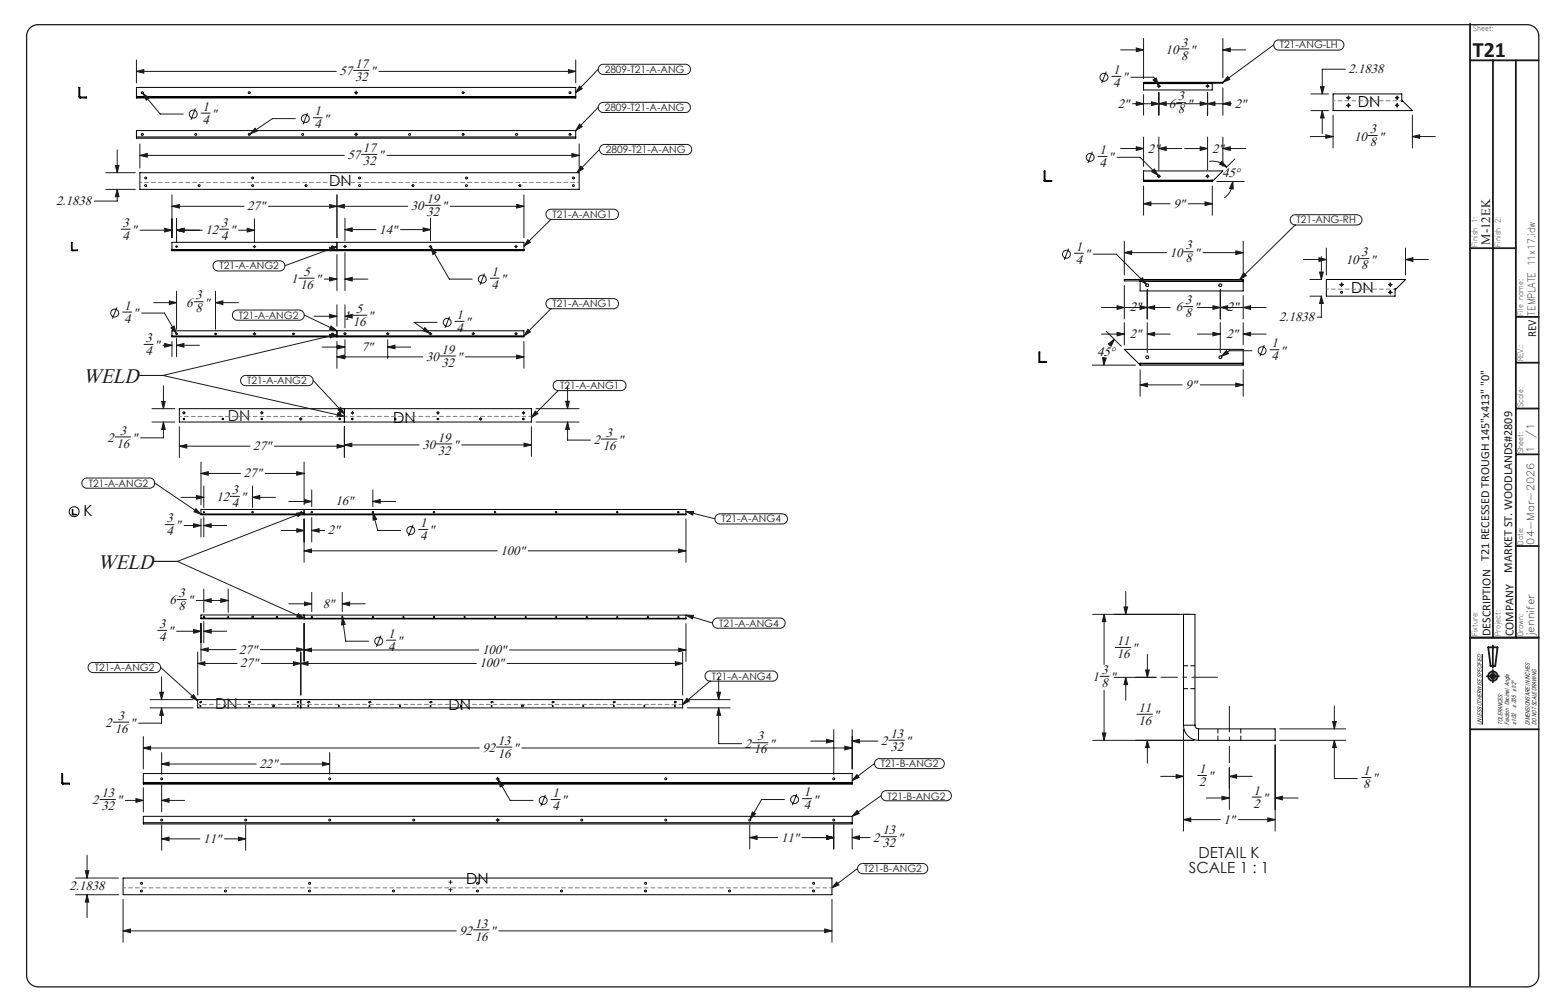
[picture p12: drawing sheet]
<svg xmlns="http://www.w3.org/2000/svg" width="432mm" height="279mm" viewBox="0 0 432 279" stroke-linecap="round" stroke-linejoin="round" font-family="sans-serif">
<g fill="none" stroke="#191924" stroke-width=".28">
<path d="M37.8 19.8l2.1-.5v1zM37.8 16.6v6.4M37.8 19.8h55.4M98 19.5h4.3M105 19.8h54.6M157.6 19.3l2 .5-2 .5zM159.6 16.6v6.4M165.8 19.2l-6.2 6.5M166.3 18.2l.7-.4h22.9a1.41 1.41 0 0 1 1.4 1.4 1.41 1.41 0 0 1-1.4 1.4h-22.7a1.41 1.41 0 0 1-1.3-.9 1.41 1.41 0 0 1 .4-1.5zM306.6 19.9l-1.3 3.1M310.6 13.8h6.3M314.9 13.3l2 .5-2 .5z"/>
<path d="M316.9 10.7v11.1M327 13.5h2.5M338.9 13.8l2.1-.5v1zM338.9 10.7v10.9M338.9 13.8h6.4M353 12.5l-14.1 10.3M353.3 11.5l1-.4h16.8a1.41 1.41 0 0 1 1.4 1.4 1.41 1.41 0 0 1-1.4 1.4h-16.7a1.44 1.44 0 0 1-1.3-.9 1.44 1.44 0 0 1 .2-1.5zM372.8 19.2h-6.3v6.8M38.8 39.9v6.7M39.6 25.9l1.7 1.2-.8 .7zM39.6 25.9l4.8 5.7h6.4M54.2 30.1l-1.3 3.1"/>
<path d="M55.7 31.4h2.5M70.7 35.6l.6 .8-2 .7zM81.8 32.9h-6.3l-6.2 4.2M85.2 31.3l-1.2 3.2M86.8 32.6h2.5M98.2 25.7h.1M98.2 37.3h.1M98.5 25.7h.4M98.5 37.3h.4M98.7 25.2v.1M98.7 25.5v.4M98.7 26.1v.1"/>
<path d="M98.7 36.8h.1M98.7 37v.5M98.7 37.7h.1M99.1 25.7h.1M99.1 37.3h.1M160.5 39.9v6.7M160.6 23.9l.8 .7-1.8 1.1zM160.6 34.4l.8 .7-1.8 1.1zM165.8 29.7l-6.2 6.5M166.3 28.7l.9-.3h22.7a1.41 1.41 0 0 1 1.4 1.4 1.41 1.41 0 0 1-1.4 1.4h-22.7a1.4 1.4 0 0 1-1.3-.9 1.4 1.4 0 0 1 .4-1.6zM308.2 21.2h2.5M313.4 21.4h6.4l1.3 2.2"/>
<path d="M313.9 28.8h13.6M314.9 28.2l2 .6-2 .4zM316.9 26.2v5.7M316.9 38v8.1M319.2 28.2l2 .6-2 .4zM319.6 22.2l.9-.6 .6 2zM320.7 23.9h.1M321 23.9h.4M321.2 28.8l2-.6v1zM321.2 23.4v.1M321.2 23.7v.4M321.2 24.3h.1"/>
<path d="M321.2 25.6v6.3M321.2 38v9.1M321.6 23.9h.1M326.1 28.5h2.5M328.3 28.8h13M332.6 28.2l2.1 .6-2.1 .4zM334.2 23.9h.1M334.5 23.9h.4M334.7 28.8l2-.6v1zM334.7 23.4v.1M334.7 23.7v.4M334.7 24.3h.1"/>
<path d="M334.7 25.6v6.3M334.7 38v9.1M335.1 23.9h.1M338.9 28.8l2.1-.6v1zM338.9 24.3v7.6M338.9 38v8.1M340.3 21.2l.6 .8-2 .8zM363.1 37.9h6.4M363.3 30.7h4.9M363.3 26h4.9M366 24h1l-.5 2zM366.5 30.7l.5 2h-1z"/>
<path d="M366.5 30.7v6.3M367.5 37.4l2 .5-2 .4zM369.5 31.9v9.1M373.2 27.1h.1M373.2 29.2h.1M373.5 27.1h.4M373.5 29.2h.4M373.7 26.6v.1M373.7 26.9v.4M373.7 27.5v.1M373.7 28.7v.1M373.7 29v.4"/>
<path d="M373.7 29.6v.1M374.1 27.1h.1M374.1 29.2h.1M379.2 37.6h2.5M386.7 27.1h.1M386.7 29.2h.1M387 27.1h.4M387 29.2h.4M387.2 26.6v.1M387.2 26.9v.4M387.2 27.5v.1M387.2 28.7v.1"/>
<path d="M387.2 29v.4M387.2 29.6v.1M387.6 27.1h.1M387.6 29.2h.1M391.4 37.9l2.1-.5v.9zM391.4 31.9v9.1M391.4 37.9h6.4M29.3 47.9h8.2M29.3 52.5h8.2M32 45.9h1l-.5 2zM32.5 52.5l.5 2h-1zM32.5 52.5v3.2h-6.4"/>
<path d="M32.5 41.5v6.4M38.8 43.1l2-.6v1.1zM38.8 43.1h56.6M47.7 57.2l2-.5v1zM47.7 57.2h19.9M47.7 54v11.9M74.4 57.2h38.6M91.4 56.7l2 .5-2 .5zM93.4 57.2l2-.5v1zM93.4 54v11.9M100.2 42.8h4.3M107.2 43.1h53.3"/>
<path d="M117.8 56.9h4.3M124.8 57.2h20.4M143.2 56.7l2 .5-2 .5zM145.2 54v11.9M151.7 58.5l.8-.5h17.5a1.41 1.41 0 0 1 1.4 1.4 1.41 1.41 0 0 1-1.4 1.4h-17.3a1.44 1.44 0 0 1-1.3-.8 1.44 1.44 0 0 1 .3-1.5zM158.5 42.5l2 .6-2 .5zM161 46.1l.7 .7-1.8 1.1zM166.2 41.4l-6.3 6.5M166.5 40.5l.9-.5h22.9a1.41 1.41 0 0 1 1.4 1.5 1.41 1.41 0 0 1-1.4 1.4h-22.7a1.44 1.44 0 0 1-1.3-.9 1.44 1.44 0 0 1 .2-1.5zM302.8 42.1l-1.3 3.1M304.3 43.4h2.5M309.6 43.6h6.3l5.1 5"/>
<path d="M310.6 41.2h6.3M314.9 40.7l2 .5-2 .5zM316.9 56.5l2.1-.5v1zM316.9 51.6v8.1M316.9 56.5h7.4M319.9 46.8l1.1 1.8-1.8-1zM320.7 48.9h.1M321 48.9h.4M321.2 41.2l2-.5v1zM321.2 48.4h.1M321.2 48.6v.5M321.2 49.3h.1"/>
<path d="M321.2 41.2h6.3M321.6 48.9h.1M328.3 41.2h6.4M329.3 56.5h6.7M332.6 40.7l2.1 .5-2.1 .5zM334 56l2 .5-2 .5zM334.2 48.9h.1M334.5 48.9h.4M334.7 48.4h.1M334.7 48.6v.5M334.7 49.3h.1M335.1 48.9h.1"/>
<path d="M335.1 44.7h1.1l1.7 .3 2.1 1.3M336 51.6v8.1M337.3 50.3h7.5M338.6 44.7l1.4 1.6-2-.8zM338.9 41.2l2.1-.5v1zM338.9 41.2h6.4M341.7 50.3l.1 2.1-1-.2zM341.7 50.3l-.1 1.1-.6 1.6-1.7 1.9M342.2 44.1l-2.4 2.4M33.5 63.5h2.6M38.8 63.8h8.9M45.6 63.3l2.1 .5-2.1 .5z"/>
<path d="M48.9 63.8l2.1-.5v1zM48.9 60.6v6.5M48.9 63.8h7.2M59.4 72.7l.9-.4h17.2a1.41 1.41 0 0 1 1.5 1.4 1.41 1.41 0 0 1-1.5 1.4h-17.1a1.43 1.43 0 0 1-1.3-.8 1.43 1.43 0 0 1 .3-1.6zM60.9 63.5h2.5M66.1 63.8h4.4M68.5 63.3l2 .5-2 .5zM70.1 68.3h.1M70.3 68.3h.4M70.5 60.6v6.5M70.5 68h.1M70.5 68.2v.3"/>
<path d="M70.5 68.7h.1M70.9 68.3h.1M82.8 77.1h4.3M89.9 77.4h3.5M91.3 68.6l2.1-.3-1.7 1.2zM91.4 76.9l2 .5-2 .5zM93.4 68.3l-14.4 5.4M93.4 70.6v9.9M95.2 68.3h.1M95.4 68.3h.4M95.6 77.4l2-.5v1zM95.6 63.6l2-.5v1.1z"/>
<path d="M95.6 60.5v6.2M95.6 68h.1M95.6 68.2v.3M95.6 68.7h.1M95.6 70v10.5M95.6 77.4h6.4M95.6 63.6h8.6M95.9 68.3h.1M111 63.6h8.3M117.3 63.1l2 .5-2 .6zM118.9 68.3h.1M119.1 68.3h.4"/>
<path d="M119.3 60.5v6.2M119.3 68h.1M119.3 68.2v.3M119.3 68.7h.1M119.4 68.5l1.5 1.5-.9 .6zM119.4 68.5l5.1 8.9h6.4M119.6 68.3h.1M134.3 75.8l-1.3 3.2M135.9 77.1h2.5M142.6 68.3h.1M142.8 68.3h.4M143 68h.1"/>
<path d="M143 68.2v.3M143 68.7h.1M143.3 68.3h.1M146.3 66.5l.7 .7-1.8 1zM152.7 60.8l-7.5 7.4M296.2 68.9l-1.2 3.1M297.7 70.2h2.6M303 70.4h6.4l8.3 8.4M311.6 70l2.1-.5v1.1zM311.6 66.9v9.3M311.6 79.1v9.3M311.6 70h11.7"/>
<path d="M315.9 77.7l.7-.7 1.1 1.8zM328.1 69.8h2.6M333.4 70h11.2M342.5 69.5l2.1 .5-2.1 .6zM344.6 66.9v9.7M344.7 75.7l.7 .7-1.8 1.1zM357.9 60l1.1-.5h17.1a1.43 1.43 0 0 1 1.4 1.4 1.43 1.43 0 0 1-1.4 1.5h-17.1a1.42 1.42 0 0 1-1.3-.9 1.42 1.42 0 0 1 .2-1.5zM359 62.3l-15.4 15.2M361.2 71.9h6.4M363 77.5h3.3M365.5 71.4l2.1 .5-2.1 .6zM365.7 75.4h1l-.5 2.1z"/>
<path d="M366.2 71.1v6.4M367.6 68.8v7.4M371.3 78.9h.1M371.6 78.9h.4M371.8 78.4v.1M371.8 78.7v.4M371.8 79.3v.1M372.3 78.9h.1M376.9 71.7h2.5M384.8 78.9h.1M385.1 78.9h.4M385.3 78.4v.1"/>
<path d="M385.3 78.7v.4M385.3 79.3v.1M385.7 78.9h.1M389.5 71.9l2.1-.5v1.1zM389.5 68.8v7.4M389.5 71.9h6.4M32.4 85.2l-1.2 3.1M34 86.5h2.5M39.2 86.8h6.4l3.2 5.6M39.9 95.5h2.5M42.6 83.9h6.3M45.2 95.7h2.5"/>
<path d="M45.6 95.2l2.1 .5-2.1 .5zM46.9 83.4l2 .5-2 .5zM47.4 90.9l.9-.6 .5 2.1zM47.7 94.7v4.2M48.9 95.7l2.1-.5v1zM48.9 80.7v10.6M48.9 93.8v5.1M48.9 95.7h6.4M53.8 83.6h2.5M59.7 83.9l2.1-.5v1zM59.7 80.7v10.6M59.7 83.9h6.4"/>
<path d="M64.9 86.3l.9-.4h17.1a1.41 1.41 0 0 1 1.4 1.4 1.41 1.41 0 0 1-1.4 1.5h-17.1a1.4 1.4 0 0 1-1.3-.9 1.4 1.4 0 0 1 .4-1.6zM70.1 92.5h.1M70.3 92.5h.4M70.5 92.2h.1M70.5 92.4v.3M70.5 92.9h.1M70.9 92.5h.1M84.3 87.3l9.1 4.4M87 87.7h6.4M89.3 96.2h6.3M91.3 92.7h2.1l-1.9 1zM91.4 87.1l2 .6-2 .5z"/>
<path d="M91.8 90.3l1.6 1.4-2.1-.4zM93.4 98.9l2-.5v1zM93.4 84.5v5.9M93.4 94.7v7.4M93.4 98.9h23.8M93.4 92.7l-48.2 11.4M93.6 95.7l2 .5-2 .5zM95.2 92.5h.1M95.4 92.5h.4M95.6 87.7l2-.6v1.1zM95.6 87.7h.1M95.6 84.5v6.4"/>
<path d="M95.6 92.1v.1M95.6 92.4v.3M95.6 92.9h.1M95.6 94.2v5.2M95.9 92.5h.1M97.4 87.4h4.3M107.1 92.5h.1M107.3 92.5h.3M107.5 96.2l2-.5v1zM107.5 92.1v.1M107.5 92.4v.3M107.5 92.9h.1"/>
<path d="M107.5 94.2v5.2M107.5 96.2h6.3M107.8 92.5h.1M117.8 90.8l1.3 1.6-1.9-.7zM118.9 92.5h.1M119.1 92.5h.4M119.3 92.1v.1M119.3 92.4v.3M119.3 92.9h.1M119.6 92.5h.1M121.1 89.4h-6.3l4.3 3M122 98.7h4.3"/>
<path d="M124.6 87.8l-1.3 3.1M126.1 89.1h2.6M129 98.9h16.2M130.8 92.5h.1M131 92.5h.3M131.2 92.1v.1M131.2 92.4v.3M131.2 92.9h.1M131.5 92.5h.1M142.6 92.5h.1M142.8 92.5h.4M143 92.1v.1"/>
<path d="M143 92.4v.3M143 92.9h.1M143.2 98.4l2 .5-2 .5zM143.3 92.5h.1M145.2 94.7v7.4M146.3 91.3l.7 .7-1.8 1.1zM151.8 83.1l.7-.3h17.5a1.41 1.41 0 0 1 1.4 1.4 1.41 1.41 0 0 1-1.4 1.4h-17.3a1.43 1.43 0 0 1-1.3-.9 1.43 1.43 0 0 1 .4-1.6zM152.7 85.5l-7.5 7.6M305.3 92.6h6.3M305.3 85.2h19M305.6 99.1l1 .1-.7 2zM306 99.6l-.1 1.6"/>
<path d="M306.6 91.8l4.1 4.2M307.2 95.3l1.7-1.2-1 1.9zM308.9 94.1l-1.4 1.6M309.6 92.1l2 .5-2 .5zM309.6 84.7l2 .5-2 .6zM311.6 89.4v6.2M315.9 84.7l2.1 .5-2.1 .6zM318 92.6l2-.5v1zM318 85.2l2-.5v1.1zM318 92.6h6.3M318 80.3v8.1M318 89.4v8.4"/>
<path d="M328 85h2.6M331.9 92.6h6.3M331.9 85.2h19M336.2 92.1l2 .5-2 .5zM336.2 84.7l2 .5-2 .6zM338.2 85.2l2.1-.5v1.1zM338.2 80.3v8.1M338.2 89.4v8.4M339.9 97.2l.6 .8-2 .8zM344.6 92.6l2-.5v1zM344.6 85.2l2-.5v1.1zM344.6 81.9v6.5"/>
<path d="M344.6 89.4v6.2M344.6 92.6h6.3M347 97.2h-6.4l-2.1 1.6M350.4 95.6l-1.2 3.2M352 96.9h2.5M363 82.1h3.3M366.2 82.1l.5 2h-1zM366.2 82.1v5.8h-1.1M384.8 81h.1M385.1 81h.4M385.3 80.5v.1M385.3 80.8v.4"/>
<path d="M385.3 81.5h.1M385.7 81h.1M38.8 104.1h6.4M42.1 113.3h6.3M42.1 117h6.3M44.8 111.3h1l-.5 2zM45.2 104.1l50.3 11.3M45.3 117l.5 2h-1zM45.3 117v4.4h-6.4M45.3 106.9v6.4M49.7 118.3v8.6M50.6 114.4h.1"/>
<path d="M50.8 114.4h.4M51 114.1h.1M51 114.3v.3M51 114.8h.1M51.3 114.4h.1M67.1 104.4l.8-.3h17.5a1.41 1.41 0 0 1 1.4 1.4 1.41 1.41 0 0 1-1.4 1.4h-17.3a1.43 1.43 0 0 1-1.3-.9 1.43 1.43 0 0 1 .3-1.6zM72.2 114.4h.1M72.4 114.4h.3M72.6 114.1h.1M72.6 114.3v.3M72.6 114.8h.1M72.9 114.4h.1"/>
<path d="M83 116.1h.1M83.2 116.1h.3M83.4 115.7v.1M83.4 116v.3M83.4 116.5h.1M83.7 116.1h.1M86.8 105.4l8.6 9.3M93.6 114.5l1.9 .9-2.1 .1zM93.7 113.6l.7-.7 1 1.8zM93.8 114.4h.1M94 114.4h.3M94.2 114.1h.1"/>
<path d="M94.2 114.3v.3M94.2 114.8h.1M94.5 114.4h.1M95.4 118.3v8.6M95.5 118.3v8.2M97.3 114.4h.1M97.5 114.4h.3M97.7 114.1h.1M97.7 114.3v.3M97.7 114.8h.1M98 114.4h.1M121 114.4h.1"/>
<path d="M121.2 114.4h.3M121.4 114.1h.1M121.4 114.3v.3M121.4 114.8h.1M121.7 114.4h.1M132.9 116.1h.1M133.1 116.1h.3M133.2 115.7v.1M133.2 116v.3M133.2 116.5h.1M133.6 116.1h.1M144.7 114.4h.1"/>
<path d="M144.9 114.4h.3M145.1 114.1h.1M145.1 114.3v.3M145.1 114.8h.1M145.4 114.4h.1M147.3 118.3v8.2M148.3 113.9l.8 .8-1.8 1zM148.6 113.3h11.9M148.6 117h11.9M153.8 105.8l.8-.4h17.5a1.41 1.41 0 0 1 1.4 1.5 1.41 1.41 0 0 1-1.4 1.4h-17.4a1.41 1.41 0 0 1-1.3-.9 1.41 1.41 0 0 1 .4-1.6zM154.7 108.2l-7.4 7.5M156.8 111.2h1l-.5 2.1z"/>
<path d="M157.3 117l.5 2h-1zM157.3 117v5h6.4M157.3 106.9v6.4M302.7 101.2h12M316 106.7l2-.5v1zM316 102.5v7.4M316 106.7h11.6M332.6 106.7h12M342.5 106.2l2.1 .5-2.1 .5zM344.6 102.5v7.4M23 133l.9-.5h17.6a1.41 1.41 0 0 1 1.4 1.4 1.41 1.41 0 0 1-1.4 1.4h-17.4a1.4 1.4 0 0 1-1.3-.8 1.4 1.4 0 0 1 .2-1.5zM31.9 121.1h4.3"/>
<path d="M42.9 133.9l12.8 8.7M49.7 123.7l2.1-.5v1zM49.7 123.7h19.6M50.1 137.9h6.4M54.5 137.3l2 .6-2 .5zM55.7 131.2l2-.5v1zM55.7 128.1v11.8M55.7 131.2h11M56.5 134.7v6M63.9 137.6h2.5M70 137.9l2-.6v1.1zM70 134.7v6"/>
<path d="M70 137.9h6.3M73.5 131.2h10.8M76.1 123.7h19.3M80 139h6.4M82.2 130.7l2.1 .5-2.1 .5zM84.3 128.1v11.8M84.4 138.5l2 .5-2 .5zM86.4 135.8v4.6M93.4 123.2l2 .5-2 .5zM95.5 123.3l2-.5v1zM95.5 123.3h20.7M103.3 139l2.1-.5v1z"/>
<path d="M103.3 135.8v4.6M103.3 139h6.4M121 123h4.3M128 123.3h19.3M145.2 122.8l2.1 .5-2.1 .5zM166.7 121.7h4.3M42.8 155.6h6.4M45.8 145.4h2.5M49.2 155.6l35.1 15.8M51 145.7h4.7M53.7 145.2l2 .5-2 .5zM54.3 141l1.4 1.6-2-.7z"/>
<path d="M55.7 143.8v5M56.5 145.7l2-.5v1zM56.5 143.2v5.6M56.5 145.7h6.3M69.7 142h.1M69.9 142h.2M70 141.7h.1M70 141.9v.2M70 142.2h.1M70.2 142h.1M77.9 147h6.4M82.2 142.2l2.1-.2-1.7 1.2z"/>
<path d="M82.3 146.5l2 .5-2 .5zM84.3 152.7l2-.5v1zM84.3 143.8v12.1M84.3 152.7h53.5M84.3 142l-35.1 13.6M86.1 142h.1M86.3 142h.2M86.4 147l2-.5v1zM86.4 141.7h.1M86.4 141.9v.2M86.4 142.2h.1M86.4 143.5v6.7"/>
<path d="M86.4 147h3.6M86.6 142h.1M103.1 142h.1M103.2 142h.2M103.3 141.7h.1M103.3 141.9v.2M103.3 142.2h.1M103.4 142.1l1 1.8-1 .3zM103.4 142.1l1.3 4.9h6.4M103.5 142h.1M114.5 145.5l-1.3 3.1M116 146.8h2.6"/>
<path d="M120 142h.1M120.2 142h.2M120.3 141.7h.1M120.3 141.9v.2M120.3 142.2h.1M120.5 142h.1M136.9 142h.1M137.1 142h.2M137.2 141.7h.1M137.2 141.9v.2M137.2 142.2h.1M137.4 142h.1"/>
<path d="M146.4 152.7h43.7M153.9 142h.1M154 142h.2M154.1 141.7h.1M154.1 141.9v.2M154.1 142.2h.1M154.3 142h.1M170.8 142h.1M171 142h.2M171.1 141.7h.1M171.1 141.9v.2M171.1 142.2h.1"/>
<path d="M171.3 142h.1M187.7 142h.1M187.9 142h.2M188 141.7h.1M188 141.9v.2M188 142.2h.1M188.1 152.2l2 .5-2 .5zM188.2 142h.1M190.1 141.8h2.1l-.2 1zM190.1 141.8l8 2M190.1 143.8v12.1M198.5 142.9l1-.5h17.3a1.41 1.41 0 0 1 1.4 1.4 1.41 1.41 0 0 1-1.4 1.4h-17.3a1.41 1.41 0 0 1-1.2-.8 1.41 1.41 0 0 1 .2-1.5z"/>
<path d="M43.7 174.7h2.5M49 175h6.7M49.1 166.2h2.5M53.7 174.5l2 .5-2 .5zM54.4 166.4h8.9M55.7 172.8v10.4M56.5 175l2-.5v1zM56.5 166.4l2-.5v1.1zM56.5 163.3v6.4M56.5 172.3v5.9M56.5 175h6.3M61.2 165.9l2.1 .5-2.1 .6z"/>
<path d="M63.3 163.3v6.4M69.7 171h.1M69.9 171h.2M70 170.8h.1M70 170.9v.2M70 171.2h.1M70.2 171h.1M80 167.4h6.4M82.2 179.6l2.1 .5-2.1 .5zM82.7 170.1l1.6 1.3-2.1-.4zM84.3 172.8v10.5M84.4 166.9l2 .5-2 .5z"/>
<path d="M86.4 164.2v5.3M94.9 167.4l2-.5v1zM94.9 164.2v5.3M94.9 167.4h6.3M94.9 171.1l.8 2-1 .1zM94.9 171.1l.9 6.6h6.4M105.6 176.1l-1.3 3.2M107.1 177.4h2.6M188.1 179.7l2 .5-2 .5zM190.1 170.5l2.1 .1-.3 1zM190.1 170.5l7.4 2.2M190.1 172.8v10.5"/>
<path d="M197.8 171.8l.9-.5h17.5a1.41 1.41 0 0 1 1.4 1.4 1.41 1.41 0 0 1-1.4 1.4h-17.3a1.43 1.43 0 0 1-1.3-.8 1.43 1.43 0 0 1 .2-1.5zM302.8 170.3h27.1M306 170.3l.5 2h-1zM306 170.3v13.9M309.1 179.5h4.3M311.5 168.2h1l-.5 2.1zM312 163.9v6.4M24.8 184.1l.8-.5h17.5a1.41 1.41 0 0 1 1.4 1.4 1.41 1.41 0 0 1-1.4 1.4h-17.3a1.42 1.42 0 0 1-1.3-.8 1.42 1.42 0 0 1 .3-1.5zM41.6 193.9h11.9M41.6 196.2h11.9M44.3 191.9h1l-.5 2zM44.5 185l10.3 9.2"/>
<path d="M44.8 196.2l.5 2.1h-1zM44.8 196.2v4.2h-6.4M44.8 187.6v6.3M53.6 192.5l1.2 1.7-1.9-.9zM54.8 183.9l2-.5v1zM54.8 183.9h10.9M54.8 180.7v12M55.3 194.6h.1M55.5 194.6h.2M55.6 194.4h.1M55.6 194.5v.2M55.6 194.8v.1"/>
<path d="M55.7 180.1l2-.5v1zM55.7 180.1h9.7M55.8 194.6h.1M68.8 194.6h.1M69 194.6h.2M69.1 194.4h.1M69.1 194.5v.2M69.1 194.8v.1M69.3 194.6h.1M72.2 180.1h12.1M72.5 183.9h59.5M75.6 195.7h.1"/>
<path d="M75.7 195.7h.2M75.8 195.4v.1M75.8 195.6v.2M75.8 195.9h.1M76 195.7h.1M81.3 183.4l2.1 .5-2.1 .5zM82.3 194.6h.1M82.4 194.6h.3M82.5 194.4h.1M82.5 194.5v.2M82.5 194.8v.1M82.8 194.6h.1"/>
<path d="M83.4 183.9l2-.5v1zM83.4 180.7v12M84.3 180.2l2-.5v1zM84.3 180.2h48.4M85.2 194.6h.1M85.4 194.6h.2M85.5 194.4h.1M85.5 194.5v.2M85.5 194.8v.1M85.7 194.6h.1M102.2 194.6h.1M102.3 194.6h.2"/>
<path d="M102.4 194.4h.1M102.4 194.5v.2M102.4 194.8v.1M102.6 194.6h.1M119.1 194.6h.1M119.2 194.6h.3M119.3 194.4h.1M119.3 194.5v.2M119.3 194.8v.1M119.6 194.6h.1M136 194.6h.1M136.2 194.6h.2"/>
<path d="M136.3 194.4h.1M136.3 194.5v.2M136.3 194.8v.1M136.5 194.6h.1M140.5 183.9h48.7M141.2 180.2h48.9M144.5 195.7h.1M144.6 195.7h.3M144.7 195.5h.1M144.7 195.6v.2M144.7 195.9h.1M145 195.7h.1"/>
<path d="M153 194.6h.1M153.1 194.6h.2M153.2 194.4h.1M153.2 194.5v.2M153.2 194.8v.1M153.4 194.6h.1M169.9 194.6h.1M170 194.6h.3M170.1 194.4h.1M170.1 194.5v.2M170.1 194.8v.1M170.4 194.6h.1"/>
<path d="M186.8 194.6h.1M187 194.6h.2M187.1 194.4h.1M187.1 194.5v.2M187.1 194.8v.1M187.1 183.4l2.1 .5-2.1 .5zM187.3 194.6h.1M189.2 180.7v12M190.4 193.6l.7 .7-1.9 1zM190.5 193.9h11.9M190.5 196.2h11.9M195.8 186.4l.8-.4h17.5a1.41 1.41 0 0 1 1.4 1.4 1.41 1.41 0 0 1-1.4 1.4h-17.3a1.42 1.42 0 0 1-1.3-.8 1.42 1.42 0 0 1 .3-1.6z"/>
<path d="M196.8 188.8l-7.6 6.5M198.7 191.9h1l-.5 2zM199.2 196.2l.5 2.1h-1zM199.2 196.2v9.9h6.3M199.2 187.6v6.3M304.9 187.5h2.5M306 191.3v13.9M308.8 187.7h11.6M312 187.7l.5 2.1h-1zM312 187.7v6.4M315.1 198h4.3M317.5 185.7h1l-.5 2z"/>
<path d="M318 181.4v6.3M369.3 200h1l-.5 2zM369.8 195.7v6.3M410.9 181.2v19.7M31.4 200.2h4.3M39.7 207.3l2-.5v1.1zM39.7 204.2v8.9M39.7 218.3v6.7M39.7 207.3h93.1M44.8 211.8l2-.6v1.1zM44.8 208.6v6M44.8 217.2v7.8"/>
<path d="M44.8 211.8h26.2M77.8 211.8h13.6M89.4 211.2l2 .6-2 .5zM91.4 208.6v6M137.5 215.9h.1M137.6 207.1h4.3M137.7 215.9h.4M137.9 215.4v.1M137.9 215.7v.4M137.9 216.3v.1M138.1 216.1l1.4 1.5-.9 .5zM138.1 216.1l3.3 5.8h6.3"/>
<path d="M138.4 215.9h.1M144.6 207.3h91.6M208.6 205.9h4.3M224.7 205.4h6.4M229.1 204.9l2 .5-2 .6zM231.1 202.2v12.4M234.1 206.8l2.1 .5-2.1 .6zM236.2 205.4l2-.5v1.1zM236.2 202.2v10.9M236.2 205.4h7.1M237.5 214.7l.6 .8-1.9 .8zM242.4 211.6l-6.2 4.7"/>
<path d="M242.8 210.7l.8-.4h16.7a1.38 1.38 0 0 1 1.4 1.4 1.38 1.38 0 0 1-1.4 1.3h-16.6a1.38 1.38 0 0 1-1.2-.8 1.38 1.38 0 0 1 .3-1.5zM244.6 219.6l.9-.5h16.8a1.41 1.41 0 0 1 1.4 1.5 1.41 1.41 0 0 1-1.4 1.4h-16.7a1.44 1.44 0 0 1-1.2-.9 1.44 1.44 0 0 1 .2-1.5zM246.3 205.2h4.3M302.8 205.2h28.1M305.5 203.2h1l-.5 2zM318 205.2l.5 2h-1zM318 205.2v6.4M321.7 215.2h6.3M326 214.7l2 .5-2 .5zM328 202.3v28.1M331.9 214.9h2.5M340.7 215.2l2-.5v1z"/>
<path d="M340.7 212.8v11.6M340.7 215.2h6.4M353.4 206.5v23.9M354.7 205.2h18.3M354.7 202h18.3M369.8 205.2l.5 2h-1zM369.8 205.2v10.6h6.4M377.4 215.5h2.6M24.1 237v6.4M27.7 221.6h4.3M34.7 221.9h5M37.7 221.4l2 .5-2 .5z"/>
<path d="M44.8 221.9l2-.5v1zM44.8 232.5l2-.5v1zM44.8 228.6v7.1M44.8 221.9h6.4M44.8 232.5h10.6M62.2 232.5h5.9M66.1 232l2 .5-2 .5zM68.1 228.6v7.1M137.5 227.3h.1M137.7 227.3h.4M137.9 226.8v.1M137.9 227.1v.4"/>
<path d="M137.9 227.8h.1M138.4 227.3h.1M151.2 220.3l-1.3 3.1M152.7 221.6h2.6M207.8 232.2l2-.5v1zM207.8 232.2h7.7M207.8 228.6v6.7M208.5 225.1l.9 .5-1.5 1.5zM217.4 221.6h-6.3l-3.2 5.5M220.8 220.1l-1.2 3.1M222.3 232.2h8.8M222.4 221.4h2.5"/>
<path d="M229.1 231.7l2 .5-2 .5zM231.1 228.6v6.7M236.2 232.2l2-.5v1zM236.2 229.7v5.6M236.2 232.2h4.9M237.5 224.6l.6 .9-1.9 .8zM238 239.8l.9-.4h16.8a1.41 1.41 0 0 1 1.4 1.4 1.41 1.41 0 0 1-1.4 1.4h-16.6a1.43 1.43 0 0 1-1.3-.9 1.43 1.43 0 0 1 .2-1.5zM244.2 231.9h4.3M244.2 220.5l-8 5.8M328 227.2l2-.5v1zM328 227.2h10.2M334.4 221.2h6.3"/>
<path d="M338.7 220.7l2 .5-2 .5zM343.2 227.2h10.2M347 220.9h2.6M351.4 226.7l2 .5-2 .5zM353.4 221.2l2-.5v1zM353.4 221.2h6.4M21 243.4h11.8M21 248h11.8M23.6 241.4h1l-.5 2zM24.1 248l.5 2h-1zM24.1 248v6.4M34.1 258l2.1-.5v1z"/>
<path d="M34.1 249.3v11.9M34.1 258h92.3M124.4 246.6h.1M124.4 244.5h.1M124.6 246.6h.5M124.6 244.5h.5M124.8 244.1h.1M124.8 244.3v.4M124.8 244.9v.1M124.8 246.2h.1M124.8 246.4v.4M124.8 247.1h.1"/>
<path d="M125.3 246.6h.1M125.3 244.5h.1M131.2 257.7h4.3M138.3 258h92.3M228.6 257.5l2 .5-2 .5zM230.6 249.3v11.9M231.9 244.5l.6 .8-1.9 .8zM237.7 240.7l-7.1 5.4"/>
<circle cx="53.5" cy="31.6" r="1.1"/>
<circle cx="84.6" cy="32.9" r="1.1"/>
<circle cx="306" cy="21.4" r="1.09"/>
<circle cx="302.1" cy="43.6" r="1.1"/>
<circle cx="133.7" cy="77.4" r="1.1"/>
<circle cx="295.6" cy="70.5" r="1.09"/>
<circle cx="31.8" cy="86.8" r="1.09"/>
<circle cx="123.9" cy="89.3" r="1.09"/>
<circle cx="349.8" cy="97.2" r="1.1"/>
<circle cx="113.8" cy="147" r="1.09"/>
<circle cx="105" cy="177.7" r="1.09"/>
<circle cx="150.5" cy="221.9" r="1.09"/>
<circle cx="220.2" cy="221.6" r="1.09"/>
</g>
<path d="M8.2 7.9l.8-.7 1.3-.4h413a3.2 3.2 0 0 1 3.2 3.2v260.4a3.2 3.2 0 0 1-3.2 3.1h-412.8a3.2 3.2 0 0 1-3.1-3.1v-260.6l.4-1.3z" fill="none" stroke="#191924" stroke-width=".35"/>
<g fill="none" stroke="#191924" stroke-width=".5">
<path d="M407.4 6.6v266.7M407.4 16.7h19.1M413.8 16.7v160M420.1 16.7v160M407.4 68.8h12.7M420.1 87.8h6.4M420.1 113.2h6.4M420.1 100.5h6.4M420.1 125.9h6.4M420.1 151.3h6.4M407.4 176.7h19.1M412.5 179.4h2.5l-.6 5.2h-1.3z"/>
<path d="M413.7 178.9v6.2M412.1 187.4h3.3M413.7 185.7v3.4M407.4 202.1h19.1"/>
<circle cx="413.8" cy="187.4" r="1.29"/>
<circle cx="413.8" cy="187.4" r=".65"/>
</g>
<g fill="none" stroke="#000" stroke-width=".28">
<path d="M21.9 26.8l.3 .4M21.9 26.8h.2M21.9 26.8v-2.6h.2v2.6M22.1 26.8l.1 .1M22.2 26.9v.3M22.2 26.9h1.8v.3h-1.8M37.8 26.8v.1M37.8 38v.3h121.8v-.3M37.8 26.9h121.8M37.8 26.9v.3h121.8v-.3M37.8 26.8h121.8M37.8 26.8v-2.6h121.8v2.6"/>
<path d="M37.8 38v-1.8h121.8v1.8M37.8 38h121.8M159.6 26.8v.1M316.9 23.1v.1M316.9 22.8h22v.3h-22zM316.9 23.2v1.7h19.1v-1.7M316.9 23.2h19.1M336 23.1v.1M369.5 26h19v2.1v-.3l2.9 2.9h-21.9zM38.8 47.9h121.7v4.6h-121.7zM289.6 50h-.2l.3 .3M289.6 50h.1"/>
<path d="M289.6 50v-2.6h-.2v2.9h.2M289.7 50v.3M289.7 50h1.8v.3h-1.8M316.9 50h.1M316.9 47.4h22l-2.9 2.9v-.3h-19.1zM316.9 50h19.1M316.9 50v.3h19.1v-.3M336 50h.1M19.8 69.2l.3 .3M19.8 69.2v-2h.2v2M19.8 69.2h.2M20 69.2l.1 .1"/>
<path d="M20.1 69.3v.2M20.1 69.3h1.4v.2h-1.4M93.4 69.2v.1M93.4 67.2v2.3M145.2 69.2v.1M145.2 69.2l-97.5 .1h97.5M145.2 69.2v-2h-97.5v2.3h97.5v-.2M311.6 77.5h33v.4h-33zM316 77.9v.1M316 78v2.6h28.6v-2.6M316 78h28.6M344.6 77.9v.1"/>
<path d="M367.6 77.5h21.9l-2.8 2.8-.1-.3v2.1h-19zM93.4 91.7v1.7M145.2 93.1v.3h-97.5v-.3M145.2 93.1v-1.4h-97.5v1.4M145.2 93.1h-97.5M287.9 97.6h.3v2.8h-.3zM49.7 113.3h97.6v3.7h-97.6zM95.4 113.3v3.7M95.5 113.3v3.7M288.1 100.4l.2 .1M288.2 100.1l.1 .1M288.3 100.2h1.8v.3h-1.8"/>
<path d="M288.3 100.2v.3M315.9 100.7l.1 .5h28.6v-.4M315.9 100.7h28.7M316 100.7v.1h28.6M344.6 100.7v.1M344.6 100.7v-3.9h-33l4.3 4.3M20 142.5l.2 .2M20 142.5v-1.3h.2v1.5M20 142.5l1.1 .1v.1h-.9M55.7 142.5v.1M55.7 142.5h134.4M55.7 141.2h134.4v1.5h-134.4z"/>
<path d="M84.3 142.5v.1M84.3 141.2v1.5M190.1 142.5v.1M55.7 171.3v.2h28.6v-.2M55.7 171.3v-.8h28.6v.9M55.7 171.3l134.4 .1M84.3 171.4v.2h105.8v-.2M84.3 170.5h105.8v.9M54.8 193.9h134.4v2.3h-134.4zM83.4 193.9v2.3M17.1 217l.4 .3M17.1 217h.3"/>
<path d="M17.1 217v-2.6h.3v2.6M17.4 217l.1 .1M17.5 217.1v.2M17.5 217.1h1.7v.2h-1.7M39.7 217v.1M39.7 217h196.5M39.7 217v-2.6h196.5v2.6M39.7 217.1h196.5M39.7 217.1v.2h196.5v-.2M236.2 217v.1M328 201a4.2 4.2 0 0 0 4.2 4.2M328 201h3.2"/>
<path d="M328 201v-30.7h3.2v30.7M331.2 201a1.02 1.02 0 0 0 1 1M332.2 202v3.2M332.2 202h21.2v3.2h-21.2M39.7 228v.4h196.5v-.4M39.7 228v-1.7h196.5v1.7M39.7 228h196.5M34.1 243.4h196.5v4.6h-196.5z"/>
<circle cx="39.4" cy="25.7" r=".26"/>
<circle cx="39.4" cy="37.3" r=".26"/>
<circle cx="54.2" cy="37.3" r=".26"/>
<circle cx="69.1" cy="25.7" r=".26"/>
<circle cx="69.1" cy="37.3" r=".26"/>
<circle cx="83.9" cy="37.3" r=".26"/>
<circle cx="98.7" cy="25.7" r=".26"/>
<circle cx="98.7" cy="37.3" r=".26"/>
<circle cx="113.5" cy="37.3" r=".26"/>
<circle cx="128.3" cy="25.7" r=".26"/>
<circle cx="128.3" cy="37.3" r=".26"/>
<circle cx="143.1" cy="37.3" r=".26"/>
<circle cx="158" cy="25.7" r=".26"/>
<circle cx="158" cy="37.3" r=".26"/>
<circle cx="321.2" cy="23.9" r=".26"/>
<circle cx="334.7" cy="23.9" r=".26"/>
<circle cx="373.7" cy="27.1" r=".26"/>
<circle cx="373.7" cy="29.2" r=".26"/>
<circle cx="387.2" cy="27.1" r=".26"/>
<circle cx="387.2" cy="29.2" r=".26"/>
<circle cx="40.4" cy="51.5" r=".26"/>
<circle cx="40.4" cy="49.3" r=".26"/>
<circle cx="55.2" cy="51.5" r=".26"/>
<circle cx="70" cy="51.5" r=".26"/>
<circle cx="70" cy="49.3" r=".26"/>
<circle cx="84.8" cy="51.5" r=".26"/>
<circle cx="99.6" cy="51.5" r=".26"/>
<circle cx="99.6" cy="49.3" r=".26"/>
<circle cx="114.5" cy="51.5" r=".26"/>
<circle cx="129.3" cy="51.5" r=".26"/>
<circle cx="129.3" cy="49.3" r=".26"/>
<circle cx="144.1" cy="51.5" r=".26"/>
<circle cx="158.9" cy="51.5" r=".26"/>
<circle cx="158.9" cy="49.3" r=".26"/>
<circle cx="321.2" cy="48.9" r=".26"/>
<circle cx="334.7" cy="48.9" r=".27"/>
<circle cx="48.9" cy="68.4" r=".22"/>
<circle cx="70.5" cy="68.4" r=".22"/>
<circle cx="92.1" cy="68.4" r=".22"/>
<circle cx="95.6" cy="68.4" r=".22"/>
<circle cx="119.3" cy="68.4" r=".22"/>
<circle cx="143" cy="68.4" r=".22"/>
<circle cx="318" cy="79" r=".39"/>
<circle cx="338.2" cy="79.1" r=".38"/>
<circle cx="371.8" cy="78.9" r=".26"/>
<circle cx="385.3" cy="78.9" r=".26"/>
<circle cx="48.9" cy="92.6" r=".22"/>
<circle cx="59.7" cy="92.6" r=".22"/>
<circle cx="70.5" cy="92.6" r=".22"/>
<circle cx="81.3" cy="92.6" r=".22"/>
<circle cx="92.1" cy="92.6" r=".22"/>
<circle cx="95.6" cy="92.5" r=".22"/>
<circle cx="107.5" cy="92.5" r=".22"/>
<circle cx="119.3" cy="92.5" r=".22"/>
<circle cx="131.2" cy="92.5" r=".22"/>
<circle cx="143" cy="92.5" r=".22"/>
<circle cx="318" cy="99" r=".39"/>
<circle cx="338.2" cy="99" r=".39"/>
<circle cx="371.8" cy="81" r=".28"/>
<circle cx="385.3" cy="81" r=".27"/>
<circle cx="51" cy="116.1" r=".21"/>
<circle cx="51" cy="114.4" r=".21"/>
<circle cx="61.8" cy="116.1" r=".21"/>
<circle cx="72.6" cy="116.1" r=".21"/>
<circle cx="72.6" cy="114.4" r=".21"/>
<circle cx="83.4" cy="116.1" r=".21"/>
<circle cx="94.2" cy="116.1" r=".21"/>
<circle cx="94.2" cy="114.4" r=".21"/>
<circle cx="97.7" cy="116.1" r=".21"/>
<circle cx="97.7" cy="114.4" r=".21"/>
<circle cx="109.5" cy="116.1" r=".21"/>
<circle cx="121.4" cy="116.1" r=".21"/>
<circle cx="121.4" cy="114.4" r=".21"/>
<circle cx="133.2" cy="116.1" r=".21"/>
<circle cx="145.1" cy="116.1" r=".21"/>
<circle cx="145.1" cy="114.4" r=".21"/>
<circle cx="20.5" cy="141.8" r="1.37"/>
<circle cx="56.5" cy="142" r=".13"/>
<circle cx="70" cy="142" r=".13"/>
<circle cx="83.5" cy="142" r=".13"/>
<circle cx="86.4" cy="142" r=".13"/>
<circle cx="103.3" cy="142" r=".13"/>
<circle cx="120.3" cy="142" r=".13"/>
<circle cx="137.2" cy="142" r=".13"/>
<circle cx="154.1" cy="142" r=".13"/>
<circle cx="171.1" cy="142" r=".13"/>
<circle cx="188" cy="142" r=".13"/>
<circle cx="56.5" cy="171" r=".14"/>
<circle cx="63.2" cy="171" r=".13"/>
<circle cx="70" cy="171" r=".14"/>
<circle cx="76.7" cy="171" r=".14"/>
<circle cx="83.5" cy="171" r=".14"/>
<circle cx="86.4" cy="171" r=".14"/>
<circle cx="94.9" cy="171" r=".14"/>
<circle cx="103.3" cy="171" r=".14"/>
<circle cx="111.8" cy="171" r=".14"/>
<circle cx="120.3" cy="171" r=".14"/>
<circle cx="128.7" cy="171" r=".14"/>
<circle cx="137.2" cy="171" r=".14"/>
<circle cx="145.7" cy="171" r=".14"/>
<circle cx="154.1" cy="171" r=".14"/>
<circle cx="162.6" cy="171" r=".14"/>
<circle cx="171.1" cy="171" r=".14"/>
<circle cx="179.5" cy="171" r=".14"/>
<circle cx="188" cy="171" r=".14"/>
<circle cx="55.6" cy="195.7" r=".13"/>
<circle cx="55.6" cy="194.6" r=".14"/>
<circle cx="62.3" cy="195.7" r=".12"/>
<circle cx="69" cy="194.6" r=".13"/>
<circle cx="69.1" cy="195.7" r=".12"/>
<circle cx="75.8" cy="195.7" r=".13"/>
<circle cx="82.5" cy="195.7" r=".13"/>
<circle cx="82.5" cy="194.6" r=".14"/>
<circle cx="85.5" cy="194.6" r=".13"/>
<circle cx="85.5" cy="195.7" r=".14"/>
<circle cx="93.9" cy="195.7" r=".14"/>
<circle cx="102.4" cy="194.6" r=".13"/>
<circle cx="102.4" cy="195.7" r=".14"/>
<circle cx="110.9" cy="195.7" r=".14"/>
<circle cx="119.3" cy="194.6" r=".13"/>
<circle cx="119.3" cy="195.7" r=".14"/>
<circle cx="127.8" cy="195.7" r=".14"/>
<circle cx="136.3" cy="194.6" r=".13"/>
<circle cx="136.3" cy="195.7" r=".14"/>
<circle cx="144.7" cy="195.7" r=".14"/>
<circle cx="153.2" cy="194.6" r=".13"/>
<circle cx="153.2" cy="195.7" r=".14"/>
<circle cx="161.7" cy="195.7" r=".14"/>
<circle cx="170.1" cy="194.6" r=".13"/>
<circle cx="170.1" cy="195.7" r=".14"/>
<circle cx="178.6" cy="195.7" r=".14"/>
<circle cx="187.1" cy="194.6" r=".13"/>
<circle cx="187.1" cy="195.7" r=".14"/>
<circle cx="44.8" cy="215.9" r=".27"/>
<circle cx="91.4" cy="215.9" r=".27"/>
<circle cx="137.9" cy="215.9" r=".27"/>
<circle cx="184.5" cy="215.9" r=".27"/>
<circle cx="231.1" cy="215.9" r=".27"/>
<circle cx="44.8" cy="227.3" r=".27"/>
<circle cx="68.1" cy="227.3" r=".27"/>
<circle cx="91.4" cy="227.3" r=".27"/>
<circle cx="114.7" cy="227.3" r=".27"/>
<circle cx="137.9" cy="227.3" r=".27"/>
<circle cx="161.2" cy="227.3" r=".27"/>
<circle cx="184.5" cy="227.3" r=".27"/>
<circle cx="207.8" cy="227.3" r=".27"/>
<circle cx="231.1" cy="227.3" r=".27"/>
<circle cx="39.2" cy="244.8" r=".26"/>
<circle cx="39.2" cy="247" r=".27"/>
<circle cx="62.5" cy="247" r=".27"/>
<circle cx="85.8" cy="244.8" r=".26"/>
<circle cx="85.8" cy="247" r=".27"/>
<circle cx="109.1" cy="247" r=".27"/>
<circle cx="132.3" cy="244.8" r=".26"/>
<circle cx="132.4" cy="247" r=".27"/>
<circle cx="155.6" cy="247" r=".27"/>
<circle cx="178.9" cy="244.8" r=".26"/>
<circle cx="178.9" cy="247" r=".27"/>
<circle cx="202.2" cy="247" r=".27"/>
<circle cx="225.5" cy="244.8" r=".26"/>
<circle cx="225.5" cy="247" r=".27"/>
</g>
<path d="M328 190.9h3.2M331.2 184.5h-3.2M337.5 202v3.2M343.9 205.2v-3.2" fill="none" stroke="#000" stroke-width=".28" stroke-dasharray="1.3 .6" stroke-linecap="butt"/>
<path d="M337.5 187.7h-15.8M340.7 195.7v15.8" fill="none" stroke="#191924" stroke-width=".28" stroke-dasharray="15.2 1.3 1.3 1.3" stroke-dashoffset="7.9" stroke-linecap="butt"/>
<path d="M388.5 27.9h-19M367.6 80.1h19.1M49.7 115.4h45.8M54.8 195.2h28.6" fill="none" stroke="#808080" stroke-width=".28" stroke-dasharray="1.3 .6" stroke-dashoffset=".6" stroke-linecap="butt"/>
<path d="M230.6 246.1h-196.5" fill="none" stroke="#808080" stroke-width=".28" stroke-dasharray="1.3 .6" stroke-dashoffset=".5" stroke-linecap="butt"/>
<path d="M160.5 50.6h-121.7" fill="none" stroke="#808080" stroke-width=".28" stroke-dasharray="1.3 .6" stroke-dashoffset=".7" stroke-linecap="butt"/>
<path d="M95.5 115.4h51.8" fill="none" stroke="#808080" stroke-width=".28" stroke-dasharray="1.3 .6" stroke-dashoffset=".4" stroke-linecap="butt"/>
<path d="M83.4 195.3h105.8" fill="none" stroke="#808080" stroke-width=".28" stroke-dasharray="1.3 .6" stroke-dashoffset=".1" stroke-linecap="butt"/>
<g fill="#191924">
<path d="M340.3 21.2l.6 .8-2 .8zM344.7 75.7l.7 .7-1.8 1.1zM237.5 214.7l.6 .8-1.9 .8zM237.5 224.6l.6 .9-1.9 .8zM160.6 23.9l.8 .7-1.8 1.1zM160.6 34.4l.8 .7-1.8 1.1zM146.3 66.5l.7 .7-1.8 1zM146.3 91.3l.7 .7-1.8 1.1zM190.1 141.8h2.1l-.2 1zM190.1 170.5l2.1 .1-.3 1zM54.3 141l1.4 1.6-2-.7zM91.3 68.6l2.1-.3-1.7 1.2zM91.8 90.3l1.6 1.4-2.1-.4z"/>
<path d="M341.7 50.3l.1 2.1-1-.2zM338.6 44.7l1.4 1.6-2-.8zM334 56l2 .5-2 .5zM316.9 56.5l2.1-.5v1zM319.9 46.8l-.7 .8 1.8 1zM321.2 41.2l2-.5v1zM314.9 40.7l2 .5-2 .5zM332.6 40.7l2.1 .5-2.1 .5zM338.9 41.2l2.1-.5v1zM314.9 13.3l2 .5-2 .5zM338.9 13.8l2.1-.5v1zM338.9 28.8l2.1-.6v1zM332.6 28.2l2.1 .6-2.1 .4zM314.9 28.2l2 .6-2 .4zM321.2 28.8l2-.6v1zM319.6 22.2l1.5 1.4-.6-2zM334.7 28.8l2-.6v1zM319.2 28.2l2 .6-2 .4zM366.5 30.7l.5 2h-1zM366 24h1l-.5 2zM391.4 37.9l2.1-.5v.9zM367.5 37.4l2 .5-2 .4zM307.2 95.3l1.7-1.2-1 1.9zM305.6 99.1l1 .1-.7 2zM316 106.7l2-.5v1zM342.5 106.2l2.1 .5-2.1 .5zM336.2 92.1l2 .5-2 .5zM344.6 92.6l2-.5v1zM318 92.6l2-.5v1zM309.6 92.1l2 .5-2 .5zM339.9 97.2l-1.4 1.6 2-.8zM311.6 70l2.1-.5v1.1zM342.5 69.5l2.1 .5-2.1 .6zM336.2 84.7l2 .5-2 .6zM344.6 85.2l2-.5v1.1zM318 85.2l2-.5v1.1zM309.6 84.7l2 .5-2 .6zM315.9 77.7l1.8 1.1-1.1-1.8zM338.2 85.2l2.1-.5v1.1zM315.9 84.7l2.1 .5-2.1 .6zM39.7 207.3l2-.5v1.1zM234.1 206.8l2.1 .5-2.1 .6zM44.8 211.8l2-.6v1.1zM89.4 211.2l2 .6-2 .5zM44.8 221.9l2-.5v1zM37.7 221.4l2 .5-2 .5zM229.1 204.9l2 .5-2 .6zM236.2 205.4l2-.5v1.1zM138.1 216.1l.5 2 .9-.5zM44.8 232.5l2-.5v1zM66.1 232l2 .5-2 .5zM229.1 231.7l2 .5-2 .5zM236.2 232.2l2-.5v1zM208.5 225.1l-.6 2 1.5-1.5zM229.1 231.7l2 .5-2 .5zM207.8 232.2l2-.5v1zM23.6 241.4h1l-.5 2zM24.1 248l.5 2h-1zM34.1 258l2.1-.5v1zM228.6 257.5l2 .5-2 .5zM37.8 19.8l2.1-.5v1zM157.6 19.3l2 .5-2 .5zM39.6 25.9l.9 1.9 .8-.7zM70.7 35.6l-1.4 1.5 2-.7zM38.8 43.1l2-.6v1.1zM158.5 42.5l2 .6-2 .5zM32 45.9h1l-.5 2zM32.5 52.5l.5 2h-1zM93.4 57.2l2-.5v1zM143.2 56.7l2 .5-2 .5zM91.4 76.9l2 .5-2 .5zM95.6 77.4l2-.5v1zM95.6 63.6l2-.5v1.1zM117.3 63.1l2 .5-2 .6zM119.4 68.5l.6 2.1 .9-.6zM95.6 87.7l2-.6v1.1zM91.4 87.1l2 .6-2 .5zM93.6 95.7l2 .5-2 .5zM107.5 96.2l2-.5v1zM93.4 98.9l2-.5v1zM143.2 98.4l2 .5-2 .5zM117.8 90.8l-.6 .9 1.9 .7zM156.8 111.2h1l-.5 2.1zM157.3 117l.5 2h-1zM145.2 122.8l2.1 .5-2.1 .5zM95.5 123.3l2-.5v1zM82.3 146.5l2 .5-2 .5zM86.4 147l2-.5v1zM84.4 138.5l2 .5-2 .5zM103.3 139l2.1-.5v1zM84.3 152.7l2-.5v1zM188.1 152.2l2 .5-2 .5zM103.4 142.1v2.1l1-.3zM84.4 166.9l2 .5-2 .5zM94.9 167.4l2-.5v1zM94.9 171.1l-.2 2.1 1-.1zM84.3 180.2l2-.5v1zM188.1 179.7l2 .5-2 .5zM198.7 191.9h1l-.5 2zM199.2 196.2l.5 2.1h-1zM187.1 183.4l2.1 .5-2.1 .5zM83.4 183.9l2-.5v1zM53.7 174.5l2 .5-2 .5zM56.5 175l2-.5v1zM61.2 165.9l2.1 .5-2.1 .6zM56.5 166.4l2-.5v1.1zM55.7 180.1l2-.5v1zM82.2 179.6l2.1 .5-2.1 .5zM81.3 183.4l2.1 .5-2.1 .5zM54.8 183.9l2-.5v1zM44.3 191.9h1l-.5 2zM44.8 196.2l.5 2.1h-1zM47.4 90.9l1.4 1.5-.5-2.1zM45.6 95.2l2.1 .5-2.1 .5zM48.9 95.7l2.1-.5v1zM59.7 83.9l2.1-.5v1zM46.9 83.4l2 .5-2 .5zM93.4 123.2l2 .5-2 .5zM49.7 123.7l2.1-.5v1zM44.8 111.3h1l-.5 2zM45.3 117l.5 2h-1z"/>
<path d="M82.7 170.1l1.6 1.3-2.1-.4zM82.2 142.2l2.1-.2-1.7 1.2zM93.6 114.5l1.9 .9-2.1 .1zM91.3 92.7h2.1l-1.9 1z"/>
<path d="M231.9 244.5l.6 .8-1.9 .8zM161 46.1l.7 .7-1.8 1.1zM148.3 113.9l.8 .8-1.8 1zM190.4 193.6l.7 .7-1.9 1zM53.6 192.5l1.2 1.7-1.9-.9zM93.7 113.6l.7-.7 1 1.8z"/>
<path d="M389.5 71.9l2.1-.5v1.1zM365.5 71.4l2.1 .5-2.1 .6zM365.7 75.4h1l-.5 2.1zM366.2 82.1l.5 2h-1zM55.7 131.2l2-.5v1zM82.2 130.7l2.1 .5-2.1 .5zM53.7 145.2l2 .5-2 .5zM56.5 145.7l2-.5v1zM54.5 137.3l2 .6-2 .5zM70 137.9l2-.6v1.1zM47.7 57.2l2-.5v1zM91.4 56.7l2 .5-2 .5zM45.6 63.3l2.1 .5-2.1 .5zM48.9 63.8l2.1-.5v1zM48.9 63.8l2.1-.5v1zM68.5 63.3l2 .5-2 .5zM311.5 168.2h1l-.5 2.1zM312 187.7l.5 2.1h-1zM317.5 185.7h1l-.5 2zM318 205.2l.5 2h-1zM306 170.3l.5 2h-1zM305.5 203.2h1l-.5 2zM328 227.2l2-.5v1zM351.4 226.7l2 .5-2 .5zM326 214.7l2 .5-2 .5zM340.7 215.2l2-.5v1zM338.7 220.7l2 .5-2 .5zM353.4 221.2l2-.5v1zM369.3 200h1l-.5 2zM369.8 205.2l.5 2h-1z"/>
</g>
<text font-size="6.1" fill="#191924" x="408.2" y="15.8">T21</text>
<g font-size="5.8" fill="#191924">
<text x="23" y="106.1">WELD</text>
<text x="27.1" y="157.6">WELD</text>
</g>
<g font-size="4.2">
<text x="376.3" y="29.6">DN</text>
<text x="91.2" y="51.5">DN</text>
<text x="374.5" y="81.3">DN</text>
<text x="109" y="117.2">DN</text>
<text x="23.1" y="143.1">K</text>
<text x="124.3" y="196.7">DN</text>
<text x="129.2" y="245.2">DN</text>
</g>
<g font-size="4.2" fill="#191924">
<text x="63.2" y="116.7">DN</text>
<text x="59.7" y="196.5">DN</text>
<text x="332.2" y="237.7">DETAIL K</text>
<text x="329.5" y="241.9">SCALE 1 : 1</text>
</g>
<g font-size="3.7" fill="#191924">
<text x="323.1" y="14.9">10</text>
<text x="327.4" y="12.9">3</text>
<text x="327.4" y="16.5">8</text>
<text x="329.9" y="14.9">&quot;</text>
<text x="94.1" y="20.9">57</text>
<text x="98.4" y="22.5">32</text>
<text x="98.4" y="18.9">17</text>
<text x="102.7" y="20.9">&quot;</text>
<text x="308.5" y="20.5">1</text>
<text x="311.1" y="22.5">&quot;</text>
<text x="373.7" y="20.3">2.1838</text>
<text x="308.5" y="24.1">4</text>
<text x="309.8" y="29.8">2&quot;</text>
<text x="323.9" y="29.8">6</text>
<text x="326.5" y="27.8">3</text>
<text x="329" y="29.8">&quot;</text>
<text x="342.2" y="29.8">2&quot;</text>
<text x="56.1" y="34.3">4</text>
<text x="56.1" y="30.7">1</text>
<text x="58.7" y="32.7">&quot;</text>
<text x="87.2" y="35.6">4</text>
<text x="87.2" y="32">1</text>
<text x="89.7" y="34">&quot;</text>
<text x="326.5" y="31.4">8</text>
<text x="375.3" y="39">10</text>
<text x="379.6" y="37">3</text>
<text x="379.6" y="40.6">8</text>
<text x="382.1" y="39">&quot;</text>
<text x="96.3" y="44.2">57</text>
<text x="100.6" y="45.8">32</text>
<text x="100.6" y="42.2">17</text>
<text x="104.9" y="44.2">&quot;</text>
<text x="304.7" y="42.7">1</text>
<text x="304.7" y="46.3">4</text>
<text x="307.3" y="44.7">&quot;</text>
<text x="318.2" y="42.3">2&quot;</text>
<text x="335.9" y="42.3">2&quot;</text>
<text x="338.7" y="49.1">45°</text>
<text x="15.6" y="56.8">2.1838</text>
<text x="68.5" y="58.3">27&quot;</text>
<text x="113.9" y="58.3">30</text>
<text x="118.2" y="59.9">32</text>
<text x="118.2" y="56.3">19</text>
<text x="122.5" y="58.3">&quot;</text>
<text x="325.2" y="57.6">9&quot;</text>
<text x="33.9" y="62.9">3</text>
<text x="36.5" y="64.9">&quot;</text>
<text x="57" y="64.9">12</text>
<text x="61.3" y="62.9">3</text>
<text x="63.8" y="64.9">&quot;</text>
<text x="105.1" y="64.8">14&quot;</text>
<text x="33.9" y="66.5">4</text>
<text x="61.3" y="66.5">4</text>
<text x="298.2" y="69.6">1</text>
<text x="300.7" y="71.6">&quot;</text>
<text x="324.2" y="71.1">10</text>
<text x="328.5" y="69.1">3</text>
<text x="331.1" y="71.1">&quot;</text>
<text x="377.3" y="71.1">3</text>
<text x="84.1" y="76.5">5</text>
<text x="136.2" y="76.5">1</text>
<text x="298.2" y="73.2">4</text>
<text x="328.5" y="72.7">8</text>
<text x="373" y="73">10</text>
<text x="377.3" y="74.7">8</text>
<text x="379.8" y="73">&quot;</text>
<text x="54.2" y="83">3</text>
<text x="80.7" y="78.5">1</text>
<text x="83.2" y="80.1">16</text>
<text x="87.5" y="78.5">&quot;</text>
<text x="136.2" y="80.1">4</text>
<text x="138.8" y="78.5">&quot;</text>
<text x="34.4" y="89.5">4</text>
<text x="34.4" y="85.9">1</text>
<text x="36.9" y="87.9">&quot;</text>
<text x="51.6" y="85">6</text>
<text x="54.2" y="86.6">8</text>
<text x="56.7" y="85">&quot;</text>
<text x="95.3" y="88.8">1</text>
<text x="98.7" y="86.8">5</text>
<text x="102.1" y="88.8">&quot;</text>
<text x="126.5" y="88.5">1</text>
<text x="313.1" y="86.3">2&quot;</text>
<text x="325.9" y="86.3">6</text>
<text x="328.4" y="84.3">3</text>
<text x="328.4" y="87.9">8</text>
<text x="331" y="86.3">&quot;</text>
<text x="340.1" y="86.3">2&quot;</text>
<text x="354.5" y="89">2.1838</text>
<text x="40.3" y="94.8">3</text>
<text x="97.8" y="90.4">16</text>
<text x="126.5" y="92.1">4</text>
<text x="129.1" y="90.4">&quot;</text>
<text x="313.2" y="93.7">2&quot;</text>
<text x="339.9" y="93.7">2&quot;</text>
<text x="40.3" y="98.4">4</text>
<text x="42.8" y="96.8">&quot;</text>
<text x="100.2" y="97.3">7&quot;</text>
<text x="118.1" y="100">30</text>
<text x="122.4" y="98">19</text>
<text x="122.4" y="101.6">32</text>
<text x="126.7" y="100">&quot;</text>
<text x="304.1" y="98.8">45°</text>
<text x="352.4" y="96.3">1</text>
<text x="352.4" y="99.9">4</text>
<text x="354.9" y="98.3">&quot;</text>
<text x="328.5" y="107.8">9&quot;</text>
<text x="29.8" y="122.5">2</text>
<text x="32.3" y="124.1">16</text>
<text x="33.2" y="120.5">3</text>
<text x="36.6" y="122.5">&quot;</text>
<text x="70.2" y="124.8">27&quot;</text>
<text x="117.1" y="124.4">30</text>
<text x="121.4" y="122.4">19</text>
<text x="125.7" y="124.4">&quot;</text>
<text x="164.5" y="123.1">2</text>
<text x="167.1" y="124.7">16</text>
<text x="167.9" y="121.1">3</text>
<text x="171.4" y="123.1">&quot;</text>
<text x="121.4" y="126">32</text>
<text x="64.3" y="137">3</text>
<text x="67.6" y="132.3">27&quot;</text>
<text x="60" y="139">12</text>
<text x="64.3" y="140.6">4</text>
<text x="66.8" y="139">&quot;</text>
<text x="93" y="140.1">16&quot;</text>
<text x="46.1" y="144.8">3</text>
<text x="46.1" y="148.4">4</text>
<text x="48.7" y="146.8">&quot;</text>
<text x="90.9" y="148.1">2&quot;</text>
<text x="116.4" y="149.7">4</text>
<text x="116.4" y="146.1">1</text>
<text x="119" y="148.1">&quot;</text>
<text x="138.7" y="153.8">100&quot;</text>
<text x="47" y="167.6">6</text>
<text x="49.5" y="165.6">3</text>
<text x="52" y="167.6">&quot;</text>
<text x="49.5" y="169.2">8</text>
<text x="89.5" y="168.5">8&quot;</text>
<text x="44.1" y="177.7">4</text>
<text x="44.1" y="174.1">3</text>
<text x="46.6" y="176.1">&quot;</text>
<text x="107.5" y="176.8">1</text>
<text x="110.1" y="178.8">&quot;</text>
<text x="309.5" y="178.8">11</text>
<text x="66.3" y="181.2">27&quot;</text>
<text x="66.6" y="185">27&quot;</text>
<text x="107.5" y="180.4">4</text>
<text x="132.9" y="185">100&quot;</text>
<text x="133.6" y="181.3">100&quot;</text>
<text x="309.5" y="182.4">16</text>
<text x="313.8" y="180.8">&quot;</text>
<text x="302.8" y="188.8">1</text>
<text x="305.3" y="186.8">3</text>
<text x="305.3" y="190.4">8</text>
<text x="307.8" y="188.8">&quot;</text>
<text x="315.5" y="197.4">11</text>
<text x="29.3" y="201.5">2</text>
<text x="31.8" y="203.2">16</text>
<text x="32.7" y="199.6">3</text>
<text x="36.1" y="201.5">&quot;</text>
<text x="315.5" y="201">16</text>
<text x="319.8" y="199.3">&quot;</text>
<text x="133.7" y="208.4">92</text>
<text x="138" y="206.4">13</text>
<text x="142.3" y="208.4">&quot;</text>
<text x="206.4" y="207.2">2</text>
<text x="209" y="208.9">16</text>
<text x="209.8" y="205.2">3</text>
<text x="213.3" y="207.2">&quot;</text>
<text x="244.2" y="206.5">2</text>
<text x="246.8" y="204.5">13</text>
<text x="246.8" y="208.1">32</text>
<text x="251" y="206.5">&quot;</text>
<text x="71.9" y="212.9">22&quot;</text>
<text x="138" y="210">16</text>
<text x="332.3" y="214.3">1</text>
<text x="377.8" y="214.9">1</text>
<text x="28.1" y="221">13</text>
<text x="153.1" y="221">1</text>
<text x="222.8" y="220.7">1</text>
<text x="332.3" y="217.9">2</text>
<text x="334.8" y="216.3">&quot;</text>
<text x="347.4" y="220.3">1</text>
<text x="377.8" y="218.5">8</text>
<text x="380.4" y="216.9">&quot;</text>
<text x="25.6" y="223">2</text>
<text x="28.1" y="224.6">32</text>
<text x="32.4" y="223">&quot;</text>
<text x="153.1" y="224.6">4</text>
<text x="155.7" y="223">&quot;</text>
<text x="222.8" y="224.3">4</text>
<text x="225.3" y="222.7">&quot;</text>
<text x="347.4" y="223.9">2</text>
<text x="350" y="222.3">&quot;</text>
<text x="56.3" y="233.6">11&quot;</text>
<text x="216.5" y="233.3">11&quot;</text>
<text x="242" y="233.3">2</text>
<text x="244.6" y="231.3">13</text>
<text x="248.9" y="233.3">&quot;</text>
<text x="339.1" y="228.3">1&quot;</text>
<text x="244.6" y="234.9">32</text>
<text x="19.3" y="246.8">2.1838</text>
<text x="131.6" y="257.1">13</text>
<text x="127.3" y="259.1">92</text>
<text x="131.6" y="260.7">16</text>
<text x="135.9" y="259.1">&quot;</text>
</g>
<text font-size="3.5" fill="#191924" x="413" y="67.8" transform="rotate(-90 413 67.8)">M-12EK</text>
<g font-size="3.4" fill="#191924">
<text x="425.7" y="93.5" transform="rotate(-90 425.7 93.5)">REV</text>
<text x="419.1" y="158.7" transform="rotate(-90 419.1 158.7)">MARKET ST. WOODLANDS#2809</text>
<text x="413.1" y="176.4" transform="rotate(-90 413.1 176.4)">DESCRIPTION T21 RECESSED TROUGH 145&quot;x413&quot; &quot;0&quot;</text>
<text x="419.4" y="176.4" transform="rotate(-90 419.4 176.4)">COMPANY</text>
</g>
<g font-size="2.8" fill="#191924">
<text x="354.7" y="13.4">T21-ANG-LH</text>
<text x="167.6" y="20.2">2809-T21-A-ANG</text>
<text x="167.6" y="30.7">2809-T21-A-ANG</text>
<text x="167.9" y="42.4">2809-T21-A-ANG</text>
<text x="153.2" y="60.3">T21-A-ANG1</text>
<text x="359.3" y="61.9">T21-ANG-RH</text>
<text x="60.8" y="74.7">T21-A-ANG2</text>
<text x="66.2" y="88.3">T21-A-ANG2</text>
<text x="153.2" y="85.2">T21-A-ANG1</text>
<text x="425.5" y="87.5" transform="rotate(-90 425.5 87.5)">TEMPLATE 11x17.idw</text>
<text x="68.5" y="106.4">T21-A-ANG2</text>
<text x="155.2" y="107.8">T21-A-ANG1</text>
<text x="425.2" y="125.6" transform="rotate(-90 425.2 125.6)">1</text>
<text x="425.2" y="121.5" transform="rotate(-90 425.2 121.5)">/1</text>
<text x="24.6" y="134.9">T21-A-ANG2</text>
<text x="200" y="144.8">T21-A-ANG4</text>
<text x="425.2" y="151" transform="rotate(-90 425.2 151)">04-Mar-2026</text>
<text x="199.3" y="173.7">T21-A-ANG4</text>
<text x="425.2" y="176.4" transform="rotate(-90 425.2 176.4)">jennifer</text>
<text x="26.3" y="186">T21-A-ANG2</text>
<text x="197.3" y="188.4">T21-A-ANG4</text>
<text x="244.1" y="212.7">T21-B-ANG2</text>
<text x="246" y="221.6">T21-B-ANG2</text>
<text x="239.5" y="241.8">T21-B-ANG2</text>
</g>
<g font-size="2.1" fill="#191924">
<text x="408.2" y="8.6">Sheet:</text>
<text x="409.5" y="68.4" transform="rotate(-90 409.5 68.4)">Finish 1:</text>
<text x="415.8" y="68.4" transform="rotate(-90 415.8 68.4)">Finish 2:</text>
<text x="422.2" y="87.5" transform="rotate(-90 422.2 87.5)">File name:</text>
<text x="422.2" y="100.2" transform="rotate(-90 422.2 100.2)">REV.:</text>
<text x="422.2" y="112.9" transform="rotate(-90 422.2 112.9)">Scale:</text>
<text x="422.2" y="125.6" transform="rotate(-90 422.2 125.6)">Sheet:</text>
<text x="422.2" y="151" transform="rotate(-90 422.2 151)">Date:</text>
<text x="409.5" y="176.4" transform="rotate(-90 409.5 176.4)">Fixture:</text>
<text x="415.8" y="176.4" transform="rotate(-90 415.8 176.4)">Project:</text>
<text x="422.2" y="176.4" transform="rotate(-90 422.2 176.4)">Drawn:</text>
</g>
<g font-size="1.7" fill="#191924">
<text x="420.2" y="196.3" transform="rotate(-90 420.2 196.3)">± .005 ±1/2°</text>
<text x="410.7" y="200.9" transform="rotate(-90 410.7 200.9)">UNLESS OTHERWISE SPECIFIED:</text>
<text x="416.4" y="200.9" transform="rotate(-90 416.4 200.9)">TOLERANCES:</text>
<text x="418.3" y="200.9" transform="rotate(-90 418.3 200.9)">Fraction Decimal Angle</text>
<text x="420.2" y="200.9" transform="rotate(-90 420.2 200.9)">±1/32</text>
<text x="424" y="200.9" transform="rotate(-90 424 200.9)">DIMENSIONS ARE IN INCHES</text>
<text x="425.9" y="200.9" transform="rotate(-90 425.9 200.9)">DO NOT SCALE DRAWING</text>
</g>
</svg>
